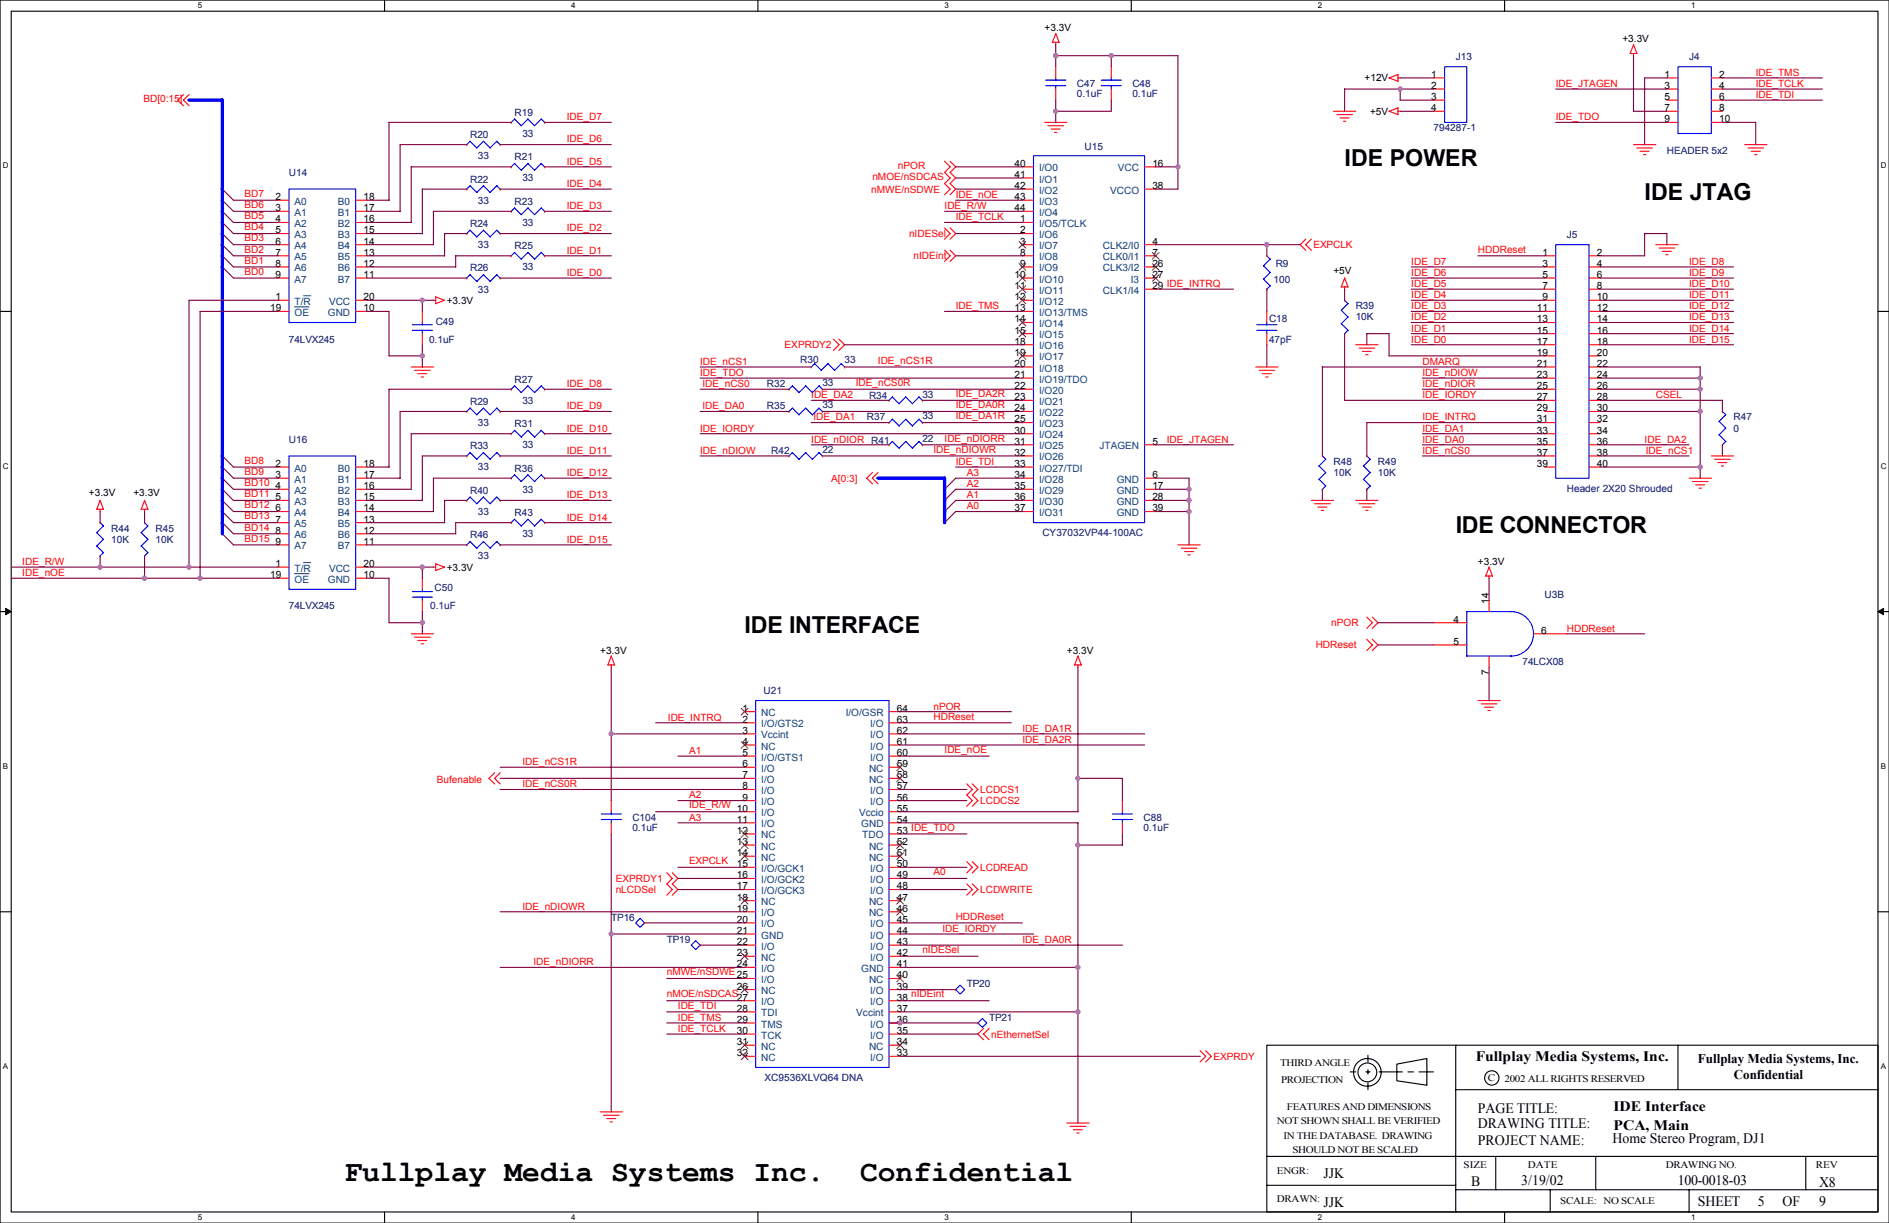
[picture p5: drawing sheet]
<svg xmlns="http://www.w3.org/2000/svg" width="432mm" height="279mm" viewBox="0 0 432 279" stroke-linecap="round" stroke-linejoin="round" font-family="sans-serif">
<path d="M0 0h431.8v279.4h-431.8zM2.6 2.6h426.7v274.3h-426.7z" fill="none" stroke="#000" stroke-width=".25"/>
<g fill="#fff">
<path d="M45.2 .3h1v2h-1z"/>
<path d="M45.2 277.1h1v2.1h-1z"/>
</g>
<path d="M87.9 0v2.6M87.9 276.9v2.5" fill="none" stroke="#000" stroke-width=".25"/>
<g fill="#fff">
<path d="M130.6 .3h1v2h-1z"/>
<path d="M130.6 277.1h1v2.1h-1z"/>
</g>
<path d="M173.2 0v2.6M173.2 276.9v2.5" fill="none" stroke="#000" stroke-width=".25"/>
<g fill="#fff">
<path d="M215.9 .3h1v2h-1z"/>
<path d="M215.9 277.1h1v2.1h-1z"/>
</g>
<path d="M258.6 0v2.6M258.6 276.9v2.5" fill="none" stroke="#000" stroke-width=".25"/>
<g fill="#fff">
<path d="M301.3 .3h1v2h-1z"/>
<path d="M301.3 277.1h1v2.1h-1z"/>
</g>
<path d="M343.9 0v2.6M343.9 276.9v2.5" fill="none" stroke="#000" stroke-width=".25"/>
<g fill="#fff">
<path d="M386.6 .3h1v2h-1z"/>
<path d="M386.6 277.1h1v2.1h-1z"/>
<path d="M.7 36.9h1.2v2h-1.2z"/>
<path d="M429.9 36.9h1.3v2h-1.3z"/>
<path d="M.7 105.4h1.2v2.1h-1.2z"/>
<path d="M429.9 105.4h1.3v2.1h-1.3z"/>
</g>
<path d="M0 71.1h2.6M429.3 71.1h2.5" fill="none" stroke="#000" stroke-width=".25"/>
<g fill="#fff">
<path d="M.7 174h1.2v2h-1.2z"/>
<path d="M429.9 174h1.2v2h-1.2z"/>
</g>
<path d="M0 139.7h2.6M429.3 139.7h2.5" fill="none" stroke="#000" stroke-width=".25"/>
<path d="M1.3 139l1.3 .7-1.3 .7zM429.3 139.7l1.3-.7v1.4z" fill="#000" stroke="#000" stroke-width=".23"/>
<g fill="#fff">
<path d="M.7 242.6h1.2v2h-1.2z"/>
<path d="M429.9 242.6h1.2v2h-1.2z"/>
</g>
<g fill="none" stroke="#000" stroke-width=".25">
<path d="M0 208.3h2.6M429.3 208.3h2.5M332.8 238.8h96.5v38.1h-96.5zM332.8 238.8h-43.2v38.1h43.2M383.6 238.8v10.1M308.6 244.9h1.3M312.2 244.9h1M312.7 241.1v1.5M312.7 244.4v1M312.7 247.4v1.5M315.2 244.9h5.4M319.3 243.1l6.9-1.3v6.1l-6.9-1z"/>
<path d="M321.8 244.9h1.3M324.4 244.9h3.3M332.8 248.9h96.5M289.6 264.2h139.4M289.6 270.8h43.2M332.8 271.8h96.5M341.9 264.2v7.6M354.4 271.8v5.1M364.8 264.2v7.6M386.1 271.8v5.1M412.8 264.2v7.6"/>
<circle cx="312.6" cy="245" r="3.2"/>
<circle cx="312.6" cy="245" r="2.15"/>
<circle cx="341" cy="246.3" r="1.64"/>
</g>
<g fill="none" stroke="#f00" stroke-width=".25">
<path d="M240.5 9.7h1.6M241.3 9.7v.5M241.3 15.3v2.5M241.3 7.6l.8 2.1M241.3 7.6l-.7 2.1M254 15.3v2.5M317.5 17.8l2.1-.8v1.6zM319.6 17.8h.5M327.7 17.8h2.5M372.6 12.2h1.6M372.6 12.2l.8-2 .8 2M373.4 12.2v.5"/>
<path d="M381 17.8h2.6M391.2 17.8h2.5M42 21.6l-1.3 1.3 1.3 1.3M43.2 21.6l-1.3 1.3 1.3 1.3M106.7 33h.1M114.3 33h.1M116.9 28h.1M116.9 38.1h.1M124.5 28h.1M124.5 38.1h.1M215.9 36.8l1.3 1.3-1.3 1.3M215.9 39.4l1.3 1.3-1.3 1.3"/>
<path d="M217.2 36.8l1.3 1.3-1.3 1.3M217.2 39.4l1.3 1.3-1.3 1.3M233.7 38.1h2.5M238.8 28h5.1M239.5 28.7h3.6M240.3 29.5h2M241.1 30.2h.5M241.3 20.3v2.6M254 20.3v2.6M261.6 38.1h2.6M304.8 25.4h5.1M305.6 26.2h3.6"/>
<path d="M306.3 26.9h2.1M307.1 27.7h.5M317.5 25.4l2.1 .8M319.6 25.4h.5M319.6 24.7v1.5M319.6 24.6l-2.1 .8M327.7 25.4h2.5M327.7 20.3h2.5M327.7 22.9h2.5M373.4 33h5.1M374.2 33.8h3.5M374.9 34.6h2.1"/>
<path d="M375.7 35.3h.5M381 25.4h2.6M381 28h2.6M381 20.3h2.6M381 22.9h2.6M391.2 25.4h2.5M391.2 28h2.5M391.2 20.3h2.5M391.2 22.9h2.5M398.8 33h5.1M399.6 33.8h3.5M400.3 34.6h2.1"/>
<path d="M401.1 35.3h.5M63.5 55.9h2.6M63.5 45.7h2.6M63.5 48.3h2.6M63.5 50.8h2.6M63.5 53.4h2.6M63.5 58.4h2.6M81.3 55.9h2.5M81.3 45.7h2.5M81.3 48.3h2.5M81.3 50.8h2.5M81.3 53.4h2.5"/>
<path d="M81.3 58.4h2.5M106.7 43.2h.1M106.7 53.4h.1M114.3 43.2h.1M114.3 53.4h.1M116.9 48.3h.1M116.9 58.4h.1M124.5 48.3h.1M124.5 58.4h.1M215.9 41.9l1.3 1.3-1.3 1.3M215.9 52.1l1.3 1.3-1.3 1.3M215.9 57.1l1.3 1.3-1.3 1.3"/>
<path d="M217.2 41.9l1.3 1.3-1.3 1.3M217.2 52.1l1.3 1.3-1.3 1.3M217.2 57.1l1.3 1.3-1.3 1.3M233.7 55.9h2.5M233.7 45.7h2.5M233.7 48.3h2.5M233.7 50.8h2.5M233.7 53.4h2.5M233.7 58.4h2.5M233.7 43.2h2.5M233.7 40.7h2.5M261.6 55.9h2.6"/>
<path d="M261.6 58.4h2.6M261.6 43.2h2.6M289.6 58.4h.1M298.5 54.6l-1.3 1.3 1.3 1.3M299.8 54.6l-1.3 1.3 1.3 1.3M353.1 58.4h2.5M363.2 58.4h2.6M378.5 55.9h5.1M379.2 56.7h3.6M380 57.4h2M380.8 58.2h.5M63.5 68.6h2.6"/>
<path d="M63.5 71.1h2.6M63.5 61h2.6M63.5 63.5h2.6M81.3 68.6h2.5M81.3 71.1h2.5M81.3 61h2.5M81.3 63.5h2.5M96.5 71.1v2.6M96.5 76.2v2.6M99.1 68.6h.5M101.6 68.6l-2 .8M101.6 68.6l-2-.8v1.6"/>
<path d="M106.7 63.5h.1M114.3 63.5h.1M190.5 77.5l1.3 1.3-1.3 1.3M191.8 77.5l1.3 1.3-1.3 1.3M233.7 68.6h2.5M233.7 78.8h2.5M233.7 71.1h2.5M233.7 61h2.5M233.7 63.5h2.5M233.7 66.1h2.5M233.7 73.7h2.5M233.7 76.2h2.5"/>
<path d="M261.6 61h2.6M261.6 63.5h2.6M261.6 66.1h2.6M289.6 66.1h.1M289.6 71.1v2.6M289.6 76.2v2.6M307.4 68.6h.1M307.4 76.2h.1M307.4 65.6v.5M307.4 63.5l-.8 2.1h1.5l-.7-2.1M309.9 78.8h5.1M310.7 79.5h3.5"/>
<path d="M353.1 68.6h2.5M353.1 78.8h2.5M353.1 71.1h2.5M353.1 61h2.5M353.1 63.5h2.5M353.1 66.1h2.5M353.1 73.7h2.5M353.1 76.2h2.5M363.2 68.6h2.6M363.2 78.8h2.6M363.2 71.1h2.6M363.2 61h2.6"/>
<path d="M363.2 63.5h2.6M363.2 66.1h2.6M363.2 73.7h2.6M363.2 76.2h2.6M94 83.8h5.1M94.8 84.6h3.5M95.5 85.4h2.1M96.3 86.1h.5M106.7 94h.1M114.3 94h.1M116.9 88.9h.1M116.9 99.1h.1"/>
<path d="M124.5 88.9h.1M124.5 99.1h.1M180.4 94h.1M180.4 88.9h.1M185.4 83.8h.1M188 94h.1M188 88.9h.1M193.1 83.8h.1M203.2 91.5h.1M203.2 96.5h.1M210.8 91.5h.1M210.8 96.5h.1"/>
<path d="M233.7 83.8h2.5M233.7 81.3h2.5M233.7 86.4h2.5M233.7 88.9h2.5M233.7 91.5h2.5M233.7 94h2.5M233.7 96.5h2.5M233.7 99.1h2.5M287 83.8h5.1M287.8 84.6h3.6M288.5 85.4h2.1M289.3 86.1h.6"/>
<path d="M311.4 80.3h2.1M312.2 81h.5M353.1 83.8h2.5M353.1 81.3h2.5M353.1 86.4h2.5M353.1 88.9h2.5M353.1 91.5h2.5M353.1 94h2.5M353.1 96.5h2.5M353.1 99.1h2.5M363.2 83.8h2.6M363.2 81.3h2.6"/>
<path d="M363.2 86.4h2.6M363.2 88.9h2.6M363.2 91.5h2.6M363.2 94h2.6M363.2 96.5h2.6M363.2 99.1h2.6M393.7 94h.1M22.9 119.4h.1M22.9 116.4v.5M22.9 114.3l-.8 2.1h1.5l-.7-2.1M33 119.4h.1M33 114.3l.8 2.1h-1.5"/>
<path d="M33 116.4v.5M33.1 114.3l-.8 2.1M63.5 109.2h2.6M63.5 114.3h2.6M63.5 106.7h2.6M63.5 111.8h2.6M63.5 116.9h2.6M63.5 119.4h2.6M81.3 109.2h2.5M81.3 114.3h2.5M81.3 106.7h2.5M81.3 111.8h2.5"/>
<path d="M81.3 116.9h2.5M81.3 119.4h2.5M106.7 104.2h.1M106.7 114.3h.1M114.3 104.2h.1M114.3 114.3h.1M116.9 119.4h.1M116.9 109.2h.1M124.5 119.4h.1M124.5 109.2h.1M180.4 104.2h.1M188 104.2h.1"/>
<path d="M199.4 107.9l-1.3 1.3 1.3 1.3M200.7 107.9l-1.3 1.3 1.3 1.3M203.2 101.6h.1M210.8 101.6h.1M233.7 109.2h2.5M233.7 114.3h2.5M233.7 104.2h2.5M233.7 106.7h2.5M233.7 111.8h2.5M233.7 116.9h2.5M233.7 101.6h2.5M261.6 109.2h2.6"/>
<path d="M261.6 114.3h2.6M261.6 111.8h2.6M261.6 116.9h2.6M261.6 101.6h2.6M299.7 114.3h5.1M300.5 115.1h3.6M301.2 115.8h2.1M302 116.6h.6M302.3 104.2h.1M302.3 111.8h.1M309.9 114.3h5.1M310.7 115.1h3.5"/>
<path d="M311.4 115.8h2.1M312.2 116.6h.5M312.4 104.2h.1M312.4 111.8h.1M353.1 104.2h2.5M353.1 106.7h2.5M353.1 101.6h2.5M363.2 104.2h2.6M363.2 106.7h2.6M363.2 101.6h2.6M386.1 109.2h5.1M386.9 110h3.5"/>
<path d="M387.6 110.8h2.1M388.4 111.5h.5M391.2 104.2h5.1M391.9 104.9h3.6M392.7 105.7h2M393.5 106.4h.5M393.7 101.6h.1M22.9 127h.1M33 127h.1M63.5 129.6h2.6M63.5 124.5h2.6M63.5 132.1h2.6"/>
<path d="M63.5 121.9h2.6M81.3 129.6h2.5M81.3 124.5h2.5M81.3 132.1h2.5M81.3 121.9h2.5M96.5 132.1v2.5M96.5 137.2v2.5M99.1 129.6h.5M99.6 128.8v1.5M99.6 128.8l2 .8M101.6 129.6l-2 .7M106.7 124.5h.1"/>
<path d="M114.3 124.5h.1M269.3 124.5h5.1M270 125.2h3.6M270.8 126h2M271.5 126.8h.6M340.4 131.6v.5M340.4 137.2v2.5M340.4 129.5l-.8 2.1h1.5l-.7-2M94 144.8h5.1M94.8 145.6h3.5M95.5 146.3h2.1M96.3 147.1h.5"/>
<path d="M138.9 151.9h1.6M139.7 151.9v.5M139.7 149.9l.8 2M139.7 149.9l-.7 2M246.4 151.9v.5M246.4 149.9l.8 2M246.4 149.9l-.8 2h1.6M312.4 141l1.3 1.3-1.3 1.3M312.4 146l1.3 1.3-1.3 1.3M313.7 141l1.3 1.3-1.3 1.3M313.7 146l1.3 1.3-1.3 1.3M327.7 142.3h7.6"/>
<path d="M327.7 147.3h7.6M340.4 149.9v2.5M350.5 144.8h7.7M113.1 176.5l-1.3 1.3 1.3 1.3M114.3 176.5l-1.2 1.3 1.2 1.3M170.2 162.6h2.5M170.2 170.2h2.5M170.2 177.8h2.5M170.2 175.3h2.5M170.2 167.7h2.5M170.2 172.7h2.5M170.2 165.1h2.5"/>
<path d="M203.2 162.6h2.6M203.2 170.2h2.6M203.2 177.8h2.6M203.2 175.3h2.6M203.2 167.7h2.6M203.2 172.7h2.6M203.2 165.1h2.6M221 179.1l1.3 1.3-1.3 1.3M222.2 179.1l1.3 1.3-1.3 1.3M337.8 160h5.1M338.6 160.8h3.6M339.3 161.6h2.1"/>
<path d="M340.1 162.3h.6M139.7 182.9v2.5M139.7 188v2.5M152.4 199.4l1.3 1.3-1.3 1.3 1.3 1.2-1.3 1.3M153.7 199.4l1.3 1.3-1.3 1.2 1.3 1.3-1.3 1.3M170.2 190.5h2.5M170.2 193.1h2.5M170.2 195.6h2.5M170.2 185.4h2.5M170.2 188h2.5M170.2 198.1h2.5M170.2 180.4h2.5"/>
<path d="M170.2 182.9h2.5M203.2 190.5h2.6M203.2 193.1h2.6M203.2 195.6h2.6M203.2 185.4h2.6M203.2 188h2.6M203.2 198.1h2.6M203.2 180.4h2.6M203.2 182.9h2.6M221 181.6l1.3 1.3-1.3 1.3M221 196.8l1.3 1.3-1.3 1.3M222.2 181.6l1.3 1.3-1.3 1.3"/>
<path d="M222.2 196.8l1.3 1.3-1.3 1.3M256.6 182.9v2.5M256.6 188v2.5M147.3 210.8h.1M160 215.9h.1M170.2 205.8h2.5M170.2 218.5h2.5M170.2 208.3h2.5M170.2 213.4h2.5M170.2 200.7h2.5M170.2 203.2h2.5M170.2 210.8h2.5"/>
<path d="M170.2 215.9h2.5M203.2 205.8h2.6M203.2 218.5h2.6M203.2 208.3h2.6M203.2 213.4h2.6M203.2 200.7h2.6M203.2 203.2h2.6M203.2 210.8h2.6M203.2 215.9h2.6M221 201.9l1.3 1.3-1.3 1.3M222.2 201.9l1.3 1.3-1.3 1.3M170.2 226.1h2.5"/>
<path d="M170.2 238.8h2.5M170.2 223.5h2.5M170.2 231.2h2.5M170.2 221h2.5M170.2 236.2h2.5M170.2 233.7h2.5M170.2 228.6h2.5M203.2 226.1h2.6M203.2 238.8h2.6M203.2 223.5h2.6M203.2 231.2h2.6M203.2 221h2.6"/>
<path d="M203.2 236.2h2.6M203.2 233.7h2.6M203.2 228.6h2.6M218.5 226.1h.1M223.5 233.7h.1M224.8 234.9l-1.3 1.3 1.3 1.3M226.1 234.9l-1.3 1.3 1.3 1.3M137.2 254h5.1M137.9 254.8h3.6M138.7 255.5h2M139.5 256.3h.5M170.2 241.3h2.5"/>
<path d="M203.2 241.3h2.6M243.9 256.6h5.1M244.6 257.3h3.6M245.4 258.1h2M246.1 258.8h.6M274.3 240l1.3 1.3-1.3 1.3M275.6 240l1.3 1.3-1.3 1.3"/>
</g>
<g fill="none" stroke="#00f" stroke-width=".25">
<path d="M239 19.6h4.6M239 18.3h4.6M241.3 17.8v.5M241.3 19.6v.7M251.7 19.6h4.6M251.7 18.3h4.6M254 17.8v.5M254 19.6v.7M330.2 15.3h5.1v12.7h-5.1zM383.6 15.3h7.6v15.2h-7.6zM107.5 32.3l1.5 1.5M107.5 32.3l-.8 .7"/>
<path d="M110.5 32.3l1.6 1.5M110.5 32.3l-1.5 1.5M113.6 32.3l.7 .8M113.6 32.3l-1.6 1.5M117.6 27.2l1.6 1.5 1.5-1.5 1.5 1.5M117.6 37.4l1.6 1.5M117.6 27.2l-.7 .8M117.6 37.3l-.7 .8M120.7 37.4l1.5 1.5M120.7 37.3l-1.6 1.6M123.7 37.4l.8 .7M123.7 37.3l-1.5 1.6"/>
<path d="M124.5 28l-.8-.8-1.5 1.5M236.2 35.6h25.4v83.8h-25.4zM66.1 43.2h15.2v30.5h-15.2zM107.5 42.4l1.5 1.6M107.5 52.6l1.5 1.5M107.5 42.4l-.8 .8M107.5 52.6l-.8 .8M109 54.1l1.5-1.5 1.6 1.5M110.5 42.4l1.6 1.6M110.5 42.4l-1.5 1.6M113.6 42.4l.7 .8M113.6 52.6l.7 .8"/>
<path d="M113.6 42.4l-1.6 1.6M113.6 52.6l-1.6 1.5M117.6 47.5l1.6 1.6M117.6 57.7l1.6 1.5 1.5-1.5 1.5 1.5M117.6 47.5l-.7 .8M117.6 57.7l-.7 .7M120.7 47.5l1.5 1.6M120.7 47.5l-1.6 1.5M123.7 47.5l.8 .8M123.7 47.5l-1.5 1.5M124.5 58.5l-.8-.8-1.5 1.5M289.6 58.4l.8 .8-1.6 1.5 1.6 1.6"/>
<path d="M355.6 55.9h7.6v53.3h-7.6zM94.3 75.5h4.5M94.3 74.2h4.5M96.5 73.7v.5M96.5 75.4v.8M107.5 62.8l1.5 1.5M107.5 62.7l-.8 .8M109 64.3l1.5-1.6 1.6 1.6M113.6 62.8l.7 .7M113.6 62.7l-1.6 1.6M287.3 75.5h4.6M287.3 74.2h4.6"/>
<path d="M289.6 73.7v.5M289.6 75.4v.8M290.3 62.3l-1.5 1.5 1.6 1.5-.8 .8M306.6 70.9l1.5 1.5-1.5 1.6 1.5 1.5M307.4 68.6l.7 .8-1.5 1.5M308.1 75.5l-.8 .7M107.5 93.2l1.5 1.6M107.5 93.2l-.8 .8M110.5 93.2l1.6 1.6M110.5 93.2l-1.5 1.6M113.6 93.2l.7 .8M113.6 93.2l-1.6 1.6"/>
<path d="M117.6 88.2l1.6 1.5M117.6 98.3l1.6 1.6M117.6 88.1l-.7 .8M117.6 98.3l-.7 .8M119.1 99.8l1.6-1.5 1.5 1.6M120.7 88.2l1.5 1.5M120.7 88.1l-1.6 1.6M123.7 88.2l.8 .7M123.7 88.1l-1.5 1.6M124.5 99.1l-.8-.8-1.5 1.5M181.1 93.2l1.6 1.6M181.1 88.2l1.6 1.5"/>
<path d="M181.1 93.2l-.7 .8M181.1 88.1l-.7 .8M184.2 93.2l1.5 1.6M184.2 88.2l1.5 1.5M184.2 93.2l-1.6 1.6M184.2 88.1l-1.6 1.6M186.2 83.1l1.5 1.5M186.2 83.1l-.8 .7M187.2 93.2l.8 .8M187.2 88.2l.8 .7M187.2 93.2l-1.5 1.6M187.2 88.1l-1.5 1.6"/>
<path d="M189.3 83.1l1.5 1.5M189.3 83.1l-1.6 1.5M192.3 83.1l.8 .8M192.3 83.1l-1.5 1.5M204 90.7l1.5 1.5M204 95.8l1.5 1.5M204 90.7l-.8 .8M204 95.8l-.8 .7M205.5 92.2l1.6-1.5 1.5 1.5M205.5 97.3l1.6-1.5 1.5 1.5M210.1 90.7l.8 .8M210.1 95.8l.8 .8"/>
<path d="M210.1 90.7l-1.5 1.5M210.1 95.8l-1.5 1.5M393 99.3l1.5 1.6-.8 .7M393.7 94l.8 .8M394.5 94.8l-1.6 1.5 1.6 1.5-1.6 1.6M22.9 119.4l.8 .8-1.6 1.5M33 119.4l.8 .8-1.5 1.5M66.1 104.2h15.2v30.4h-15.2zM107.5 103.4l1.5 1.5M107.5 113.6l1.5 1.5M107.5 103.4l-.8 .8M107.5 113.5l-.8 .8"/>
<path d="M109 104.9l1.5-1.5 1.6 1.5M109 115.1l1.5-1.6 1.6 1.6M113.6 103.4l.7 .8M113.6 113.6l.7 .7M113.6 103.4l-1.6 1.5M113.6 113.5l-1.6 1.6M117.6 118.6l1.6 1.6 1.5-1.6 1.5 1.6M117.6 108.5l1.6 1.5 1.5-1.5 1.5 1.5M117.6 118.6l-.7 .8M117.6 108.5l-.7 .7M124.5 119.4l-.8-.8-1.5 1.6M124.5 109.3l-.8-.8-1.5 1.5"/>
<path d="M181.1 103.4l1.6 1.5 1.5-1.5 1.5 1.5M181.1 103.4l-.7 .8M188 104.2l-.8-.8-1.5 1.5M204 100.9l1.5 1.5M204 100.8l-.8 .8M205.5 102.4l1.6-1.6 1.5 1.6M210.1 100.9l.8 .7M210.1 100.8l-1.5 1.6M302.3 104.2l.8 .7-1.6 1.6 1.6 1.5M303 108l-1.5 1.5 1.6 1.5-.8 .8M312.4 104.2l.8 .7-1.5 1.6 1.5 1.5M313.2 108l-1.5 1.5 1.5 1.5-.8 .8"/>
<path d="M22.1 121.7l1.6 1.5-1.6 1.6 1.6 1.5M23.6 126.3l-.7 .7M32.3 121.7l1.5 1.5-1.5 1.6M32.3 124.7l1.5 1.6M33.8 126.3l-.8 .7M94.3 136.4h4.5M94.3 135.1h4.5M96.5 134.6v.6M96.5 136.4v.8M107.5 123.7l1.5 1.6M107.5 123.7l-.8 .8M109 125.2l1.5-1.5 1.6 1.6"/>
<path d="M113.6 123.7l.7 .8M113.6 123.7l-1.6 1.5M345.4 149.9a5.1 5.1 0 0 0 5.1-5.2v.1a5.1 5.1 0 0 0-5.1-5.1h-10.1v10.2h10.2M172.7 160h30.5v83.9h-30.5zM137.4 187.2h4.6M137.4 185.9h4.6M139.7 185.4v.6M139.7 187.2v.8M254.3 187.2h4.6M254.3 185.9h4.6M256.6 185.4v.6M256.6 187.2v.8"/>
<path d="M145.3 210.8l1-1 1 1-1 1.1zM158 215.9l1-1 1 1-1 1zM218.5 226.1l1-1 1 1-1 1zM223.5 233.7l1.1-1 1 1-1 1z"/>
</g>
<path d="M67.3 70.1h3.3M69.4 67.6h1.6M67.3 131.1h3.3M69.4 128.5h1.6" fill="none" stroke="#004080" stroke-width=".23"/>
<g fill="none" stroke="#804000" stroke-width=".23">
<path d="M232.9 55.1l1.6 1.6M234.5 55.1l-1.6 1.6M263.4 57.7l1.6 1.5M264.9 57.7l-1.5 1.5M232.9 60.2l1.6 1.6M232.9 62.8l1.6 1.5M232.9 65.3l1.6 1.5M232.9 67.8l1.6 1.6M232.9 72.9l1.6 1.6M232.9 75.5l1.6 1.5M234.5 60.2l-1.6 1.6M234.5 62.8l-1.6 1.5"/>
<path d="M234.5 65.3l-1.6 1.5M234.5 67.8l-1.6 1.6M234.5 72.9l-1.6 1.6M234.5 75.5l-1.6 1.5M263.4 60.2l1.6 1.6M263.4 62.8l1.6 1.5M264.9 60.2l-1.5 1.6M264.9 62.8l-1.5 1.5M232.9 80.5l1.6 1.6M234.5 80.5l-1.6 1.6M169.4 161.8l1.6 1.6M169.4 169.4l1.6 1.6"/>
<path d="M171 161.8l-1.6 1.6M171 169.4l-1.6 1.6M205 177.1l1.5 1.5M205 174.5l1.5 1.6M206.5 177.1l-1.5 1.5M206.5 174.5l-1.5 1.6M169.4 189.8l1.6 1.5M169.4 192.3l1.6 1.5M169.4 194.8l1.6 1.6M171 189.8l-1.6 1.5M171 192.3l-1.6 1.5M171 194.8l-1.6 1.6"/>
<path d="M205 194.8l1.5 1.6M205 192.3l1.5 1.5M206.5 194.8l-1.5 1.6M206.5 192.3l-1.5 1.5M169.4 205l1.6 1.5M169.4 217.7l1.6 1.5M171 205l-1.6 1.5M171 217.7l-1.6 1.5M205 207.5l1.5 1.6M205 205l1.5 1.5M206.5 205l-1.5 1.5M206.5 207.5l-1.5 1.6"/>
<path d="M169.4 225.3l1.6 1.6M169.4 238l1.6 1.6M171 225.3l-1.6 1.6M171 238l-1.6 1.6M205 238l1.5 1.6M205 222.8l1.5 1.5M206.5 238l-1.5 1.6M206.5 222.8l-1.5 1.5M169.4 240.6l1.6 1.5M171 240.6l-1.6 1.5"/>
</g>
<g fill="none" stroke="#800040" stroke-width=".25">
<path d="M241.3 12.7h28M241.3 10.2v5.1M254 12.7v2.6M269.3 12.7v30.5h-5.1M320 17.8h7.7M373.4 12.7v12.7h7.6M375.9 17.8h5.1M375.9 17.8v15.2M393.7 17.8h22.9M106.7 33h-15.2v15.3M114.3 33h25.4M116.9 28h-28v17.8"/>
<path d="M116.9 38.1h-22.9v12.7M124.5 28h15.2M124.5 38.1h15.2M218.4 38.1h15.3M241.3 22.9v5.1M254 22.9v2.5h-12.7M264.2 38.1h5.1M320 22.9h7.7M320 25.4h7.7M320.1 20.3v2.6M327.7 20.3h-20.4l.1 5.1M355.6 28h25.4"/>
<path d="M355.6 20.3h25.4M393.7 22.9h22.9M393.7 28h7.6v5M393.7 20.3h22.9M50.8 48.3l2.6 2.5h10.1M50.8 53.3l2.6 2.6h10.1M50.8 55.9l2.6 2.5h10.1M50.8 43.2l2.6 2.5h10.1M50.8 58.4l2.6 2.6h10.1M50.8 50.8l2.6 2.6h10.1M50.8 45.7l2.6 2.6h10.1M83.8 53.4h12.8"/>
<path d="M83.8 48.3h7.7M83.8 45.7h5.1M83.8 58.4h17.8M83.8 50.8h10.2M83.8 55.9h15.3M106.7 43.2h-10.2v10.2M106.7 53.4h-5.1v5.1M114.3 43.2h25.4M114.3 53.4h25.4M116.9 48.3h-17.8v7.6M116.9 58.4h-12.7v2.6h-20.4M124.5 48.3h15.2"/>
<path d="M124.5 58.4h15.2M215.9 48.3h17.8M215.9 50.8h17.8M218.4 43.2h15.3M218.4 53.4h15.3M218.4 45.7h15.3M218.4 40.7h15.3M218.5 58.4h15.2M264.2 55.9h33M289.6 55.9v2.5M337.8 58.4h15.3M375.9 53.4h5.1"/>
<path d="M375.9 53.3v5.1h-10.1M381 53.3v2.6M50.8 61l2.6 2.5h10.1M63.5 68.6h-20.3v61M63.5 71.1h-17.8v61M83.8 63.5h22.9M83.8 71.1h5.1v10.2h7.7M83.8 68.6h15.3M96.5 68.6v2.6M96.5 78.8v5.1M114.3 63.5h25.4M193 78.8h40.7"/>
<path d="M215.9 71.1h17.8M264.2 66.1h17.8M289.6 66v5.1M289.6 78.7v5.1M307.4 66v2.6M307.4 76.2v15.3h45.7M312.4 76.2h5.1M312.4 76.2v2.6M317.5 76.2v5.1h35.6M322.6 63.5h30.5M322.6 68.6h30.5M322.6 61h30.5"/>
<path d="M322.6 78.8h30.5M322.6 66.1h30.5M322.6 71.1h30.5M322.6 73.7h30.5M322.6 76.2h30.5M365.8 63.5h30.5M365.8 68.6h30.5M365.8 61h30.5M365.8 78.8h30.5M365.8 66.1h30.5M365.8 71.1h30.5M365.8 73.7h30.5"/>
<path d="M365.8 76.2h30.5M106.7 94h-15.2v15.3M114.3 94h25.4M116.9 99.1h-22.9v12.7h-10.2M116.9 88.9h-28v17.8M124.5 99.1h15.2M124.5 88.9h15.2M160 99.1h73.7M160 94h20.4M160 88.9h20.4M160 86.4h73.7M160 83.8h25.5"/>
<path d="M185.4 91.5h17.8M185.4 96.5h17.8M188 94h45.7M188 88.9h45.7M193.1 83.8h40.6M210.8 91.5h22.9M210.8 96.5h22.9M302.3 83.8h50.8M302.3 83.8v20.4M325.1 99.1h28M325.1 88.9h28M325.1 86.4h28"/>
<path d="M353.1 96.5h-40.7v7.7M365.8 94h22.8M365.8 88.9h22.8M365.8 91.5l27.9-.1v2.6M365.8 86.4h22.8M365.8 83.8h22.8v25.4M22.9 116.9v2.5M33 116.9v2.5M50.8 114.3l2.6 2.6h10.1M50.8 119.4l2.6 2.5h10.1M50.8 109.2l2.6 2.6h10.1M50.8 104.1l2.6 2.6h10.1"/>
<path d="M50.8 106.7l2.6 2.5h10.1M50.8 111.8l2.6 2.5h10.1M50.8 116.8l2.6 2.6h10.1M83.8 119.4h17.8M83.8 109.2h7.7M83.8 114.3h12.8M83.8 106.7h5.1M106.7 104.2h-10.2v10.1M106.7 114.3h-5.1v5.1M114.3 104.2h25.4M114.3 114.3h25.4M116.9 119.4h-12.7v2.6l-20.4-.1"/>
<path d="M116.9 109.2h-17.8v7.7h-15.3M124.5 119.4h15.2M124.5 109.2h15.2M160 104.2h20.4M185.4 101.6h17.8M188 104.2h45.7M210.8 101.6h22.9M218.4 109.2h15.3M218.4 114.3h15.3M218.4 116.9h15.3M218.4 111.8h15.3M218.4 106.7h15.3"/>
<path d="M218.5 116.9l-2.6 2.5M218.5 114.3l-2.6 2.6M218.5 111.8l-2.6 2.5M218.5 109.2l-2.6 2.6M264.2 109.2h7.6M264.2 114.3h7.6M264.2 101.6h17.8M264.2 116.9h7.6M264.2 111.8h7.6M271.8 109.2v15.3M302.3 111.8v2.5M312.4 111.8v2.5"/>
<path d="M325.1 104.2h28M325.1 101.6h28M365.8 104.2h20.3M365.8 101.6h20.3M365.8 106.7h22.8M393.7 101.6v2.6M2.6 132.1h60.9M2.6 129.6h60.9M22.9 127v2.6M33 127v5.1M50.8 121.9l2.6 2.6h10.1M83.8 132.1h5.1v10.2"/>
<path d="M83.8 124.5h22.9M83.8 129.6h15.3M96.5 129.6v2.5M96.5 139.7v5.1M114.3 124.5h25.4M340.4 132.1v5.1M88.9 142.3h7.7M139.7 152.4v30.5M246.4 152.4v33.1l-40.6-.1M315 142.3h12.7M315 147.3h12.7M340.4 152.4v7.7"/>
<path d="M358.1 144.8h17.8M114.3 175.3h55.9M114.3 177.8h55.9M139.7 167.7h30.5M149.9 165.1h20.3M155 172.7h15.2M205.7 165.1h25.5M205.8 172.7h20.3M205.8 167.7h55.9M205.8 170.2h55.9M205.8 162.6h25.4M246.4 177.8h10.2v5.1"/>
<path d="M114.3 180.4h55.9M139.7 190.5v63.5M149.9 185.4h20.3M155 188h15.2M155 182.9h15.2M155 198.1h15.2M205.7 180.4h15.3M205.7 182.9h15.3M205.8 188h40.6v68.6M205.8 190.5h15.2M205.8 198.1h15.2M246.4 193.1h10.2"/>
<path d="M256.6 190.5v2.6M114.3 208.3h55.9M139.7 213.4h30.5M147.3 210.8h22.9M155 203.2h15.2M155 200.7h15.2M160 215.9h10.2M205.7 210.8h28M205.7 203.2h15.3M205.8 213.4h30.5M205.8 218.5h17.8M205.8 215.9h50.8"/>
<path d="M205.8 200.7h15.2M114.3 221h55.9M152.4 231.2h17.8M152.4 233.7h17.8M152.4 228.6h17.8M152.4 223.5h17.8M152.4 236.2h17.8M203.2 233.7h20.4M205.7 226.1h12.8M205.7 236.2h17.8M205.8 231.2h40.6M205.8 228.6h20.3"/>
<path d="M205.8 221h40.6M205.8 241.3h68.6"/>
</g>
<path d="M43.2 22.9h7.6M50.8 22.9v99.1M200.7 109.2h15.2M215.9 109.2v10.2" fill="none" stroke="#00f" stroke-width=".76"/>
<g fill="#f0f" stroke="#f0f" stroke-width=".25">
<circle cx="320" cy="20.3" r=".5"/>
<circle cx="254" cy="12.7" r=".5"/>
<circle cx="241.3" cy="12.7" r=".5"/>
<circle cx="96.5" cy="68.6" r=".5"/>
<circle cx="96.5" cy="129.5" r=".5"/>
<circle cx="269.2" cy="38.1" r=".5"/>
<circle cx="22.9" cy="129.5" r=".5"/>
<circle cx="388.6" cy="86.4" r=".5"/>
<circle cx="33" cy="132.1" r=".5"/>
<circle cx="388.6" cy="88.9" r=".5"/>
<circle cx="96.5" cy="81.3" r=".5"/>
<circle cx="241.3" cy="25.4" r=".5"/>
<circle cx="96.5" cy="142.2" r=".5"/>
<circle cx="271.8" cy="114.3" r=".5"/>
<circle cx="271.8" cy="111.8" r=".5"/>
<circle cx="271.8" cy="116.8" r=".5"/>
<circle cx="388.6" cy="106.7" r=".5"/>
<circle cx="388.6" cy="94" r=".5"/>
<circle cx="43.2" cy="129.5" r=".5"/>
<circle cx="45.7" cy="132.1" r=".5"/>
<circle cx="139.7" cy="213.4" r=".5"/>
<circle cx="246.4" cy="177.8" r=".5"/>
<circle cx="205.7" cy="233.7" r=".5"/>
<circle cx="246.4" cy="193" r=".5"/>
<circle cx="246.4" cy="221" r=".5"/>
<circle cx="139.7" cy="167.6" r=".5"/>
<circle cx="246.4" cy="231.1" r=".5"/>
<circle cx="289.6" cy="55.9" r=".5"/>
</g>
<g font-size="6.9">
<text x="78.8" y="269.9">Fullplay Media Systems Inc.</text>
<text x="196.6" y="269.9">Confidential</text>
</g>
<g font-size="5.3">
<text x="307.4" y="38">IDE POWER</text>
<text x="375.9" y="45.6">IDE JTAG</text>
<text x="332.8" y="121.8">IDE CONNECTOR</text>
<text x="170.2" y="144.7">IDE INTERFACE</text>
</g>
<g font-size="3.3">
<text x="337.3" y="242.3">Fullplay Media Systems, Inc.</text>
<text x="337.8" y="257.7">DRAWING TITLE:</text>
<text x="337.8" y="254.2">PAGE TITLE:</text>
<text x="368.8" y="253.7">IDE Interface</text>
<text x="337.8" y="261.6">PROJECT NAME:</text>
<text x="368.6" y="261">Home Stereo Program, DJ1</text>
<text x="368.8" y="258.1">PCA, Main</text>
<text x="302.5" y="269.2">JJK</text>
<text x="302.5" y="275.8">JJK</text>
<text x="336.3" y="271">B</text>
<text x="347.7" y="270.7">3/19/02</text>
<text x="383.6" y="270.7">100-0018-03</text>
<text x="388.1" y="275.5">SHEET</text>
<text x="401.8" y="275.5">5</text>
<text x="407.4" y="275.5">OF</text>
<text x="415.8" y="271.2">X8</text>
<text x="415.8" y="275.5">9</text>
</g>
<g font-size="3">
<text x="388.1" y="242.8">Fullplay Media Systems, Inc.</text>
<text x="396.3" y="246.5">Confidential</text>
</g>
<g font-size="2.3">
<text x="238.8" y="7.2">+3.3V</text>
<text x="370.9" y="9.7">+3.3V</text>
<text x="327.2" y="17.8">1</text>
<text x="380.5" y="17.8">1</text>
<text x="393" y="17.8">2</text>
<text x="311.9" y="18.6">+12V</text>
<text x="327.2" y="20.3">2</text>
<text x="327.2" y="22.9">3</text>
<text x="380.5" y="20.3">3</text>
<text x="380.5" y="22.9">5</text>
<text x="393" y="20.3">4</text>
<text x="393" y="22.9">6</text>
<text x="313.2" y="26.2">+5V</text>
<text x="327.2" y="25.4">4</text>
<text x="380.5" y="25.4">7</text>
<text x="380.5" y="27.9">9</text>
<text x="393" y="25.4">8</text>
<text x="393" y="27.9">10</text>
<text x="231.9" y="38.1">40</text>
<text x="231.9" y="40.6">41</text>
<text x="263.4" y="38.1">16</text>
<text x="63" y="45.7">2</text>
<text x="83.1" y="45.7">18</text>
<text x="231.9" y="43.2">42</text>
<text x="231.9" y="45.7">43</text>
<text x="263.4" y="43.2">38</text>
<text x="63" y="48.3">3</text>
<text x="63" y="50.8">4</text>
<text x="63" y="53.3">5</text>
<text x="83.1" y="53.3">15</text>
<text x="83.1" y="50.8">16</text>
<text x="83.1" y="48.3">17</text>
<text x="231.9" y="48.3">44</text>
<text x="233.2" y="50.8">1</text>
<text x="233.2" y="53.3">2</text>
<text x="63" y="55.9">6</text>
<text x="63" y="58.4">7</text>
<text x="83.1" y="58.4">13</text>
<text x="83.1" y="55.9">14</text>
<text x="233.2" y="55.9">3</text>
<text x="233.2" y="58.4">8</text>
<text x="263.4" y="55.9">4</text>
<text x="263.4" y="58.4">7</text>
<text x="352.6" y="58.4">1</text>
<text x="365" y="58.4">2</text>
<text x="63" y="61">8</text>
<text x="63" y="63.5">9</text>
<text x="83.1" y="63.5">11</text>
<text x="83.1" y="61">12</text>
<text x="231.9" y="63.5">10</text>
<text x="233.2" y="61">9</text>
<text x="263.4" y="61">26</text>
<text x="263.4" y="63.5">27</text>
<text x="304.8" y="62.5">+5V</text>
<text x="352.6" y="61">3</text>
<text x="352.6" y="63.5">5</text>
<text x="365" y="61">4</text>
<text x="365" y="63.5">6</text>
<text x="61.7" y="71.1">19</text>
<text x="63" y="68.6">1</text>
<text x="83.1" y="68.6">20</text>
<text x="83.1" y="71.1">10</text>
<text x="102.1" y="69.4">+3.3V</text>
<text x="231.9" y="66">11</text>
<text x="231.9" y="68.6">12</text>
<text x="231.9" y="71.1">13</text>
<text x="263.4" y="66">29 IDE_INTRQ</text>
<text x="351.3" y="71.1">11</text>
<text x="352.6" y="66">7</text>
<text x="352.6" y="68.6">9</text>
<text x="365" y="66">8</text>
<text x="365" y="68.6">10</text>
<text x="365" y="71.1">12</text>
<text x="231.9" y="73.7">14</text>
<text x="231.9" y="76.2">15</text>
<text x="351.3" y="73.7">13</text>
<text x="351.3" y="76.2">15</text>
<text x="365" y="73.7">14</text>
<text x="365" y="76.2">16</text>
<text x="231.9" y="78.7">18</text>
<text x="231.9" y="81.3">19</text>
<text x="231.9" y="83.8">20</text>
<text x="351.3" y="78.7">17</text>
<text x="351.3" y="81.3">19</text>
<text x="351.3" y="83.8">21</text>
<text x="365" y="78.7">18</text>
<text x="365" y="81.3">20</text>
<text x="365" y="83.8">22</text>
<text x="231.9" y="86.4">21</text>
<text x="231.9" y="88.9">22</text>
<text x="351.3" y="86.4">23</text>
<text x="351.3" y="88.9">25</text>
<text x="365" y="86.4">24</text>
<text x="365" y="88.9">26</text>
<text x="231.9" y="91.4">23</text>
<text x="231.9" y="94">24</text>
<text x="351.3" y="91.4">27</text>
<text x="351.3" y="94">29</text>
<text x="365" y="91.4">28</text>
<text x="365" y="94">30</text>
<text x="231.9" y="96.5">25</text>
<text x="231.9" y="99.1">30</text>
<text x="231.9" y="101.6">31</text>
<text x="263.4" y="101.6">5</text>
<text x="351.3" y="96.5">31</text>
<text x="351.3" y="99.1">33</text>
<text x="351.3" y="101.6">35</text>
<text x="365" y="96.5">32</text>
<text x="365" y="99.1">34</text>
<text x="365" y="101.6">36</text>
<text x="63" y="106.7">2</text>
<text x="83.1" y="106.7">18</text>
<text x="231.9" y="104.1">32</text>
<text x="231.9" y="106.7">33</text>
<text x="351.3" y="104.1">37</text>
<text x="351.3" y="106.7">39</text>
<text x="365" y="104.1">38</text>
<text x="365" y="106.7">40</text>
<text x="20.3" y="113.3">+3.3V</text>
<text x="30.5" y="113.3">+3.3V</text>
<text x="63" y="109.2">3</text>
<text x="63" y="111.8">4</text>
<text x="83.1" y="111.8">16</text>
<text x="83.1" y="109.2">17</text>
<text x="231.9" y="109.2">34</text>
<text x="231.9" y="111.8">35</text>
<text x="263.4" y="109.2">6</text>
<text x="263.4" y="111.8">17</text>
<text x="63" y="114.3">5</text>
<text x="63" y="116.8">6</text>
<text x="63" y="119.4">7</text>
<text x="83.1" y="119.4">13</text>
<text x="83.1" y="116.8">14</text>
<text x="83.1" y="114.3">15</text>
<text x="231.9" y="114.3">36</text>
<text x="231.9" y="116.8">37</text>
<text x="263.4" y="114.3">28</text>
<text x="263.4" y="116.8">39</text>
<text x="63" y="121.9">8</text>
<text x="63" y="124.5">9</text>
<text x="83.1" y="124.5">11</text>
<text x="83.1" y="121.9">12</text>
<text x="63" y="129.5">1</text>
<text x="83.1" y="129.5">20</text>
<text x="102.1" y="130.3">+3.3V</text>
<text x="337.8" y="129.1">+3.3V</text>
<text x="61.7" y="132.1">19</text>
<text x="83.1" y="132.1">10</text>
<text x="340.4" y="137.9" transform="rotate(-90 340.4 137.9)">14</text>
<text x="332.3" y="142.2">4</text>
<text x="137.2" y="149.4">+3.3V</text>
<text x="243.9" y="149.4">+3.3V</text>
<text x="332.3" y="147.3">5</text>
<text x="352.3" y="144.8">6</text>
<text x="340.4" y="154.3" transform="rotate(-90 340.4 154.3)">7</text>
<text x="169.7" y="162.6">1</text>
<text x="169.7" y="167.6">3</text>
<text x="169.7" y="165.1">2</text>
<text x="205" y="162.6">64</text>
<text x="205" y="167.6">62</text>
<text x="205" y="165.1">63</text>
<text x="169.7" y="170.2">4</text>
<text x="169.7" y="172.7">5</text>
<text x="205" y="172.7">60</text>
<text x="205" y="170.2">61</text>
<text x="169.7" y="175.3">6</text>
<text x="169.7" y="177.8">7</text>
<text x="205" y="177.8">58</text>
<text x="205" y="175.3">59</text>
<text x="168.4" y="185.4">10</text>
<text x="169.7" y="180.3">8</text>
<text x="169.7" y="182.9">9</text>
<text x="205" y="185.4">55</text>
<text x="205" y="182.9">56</text>
<text x="205" y="180.3">57</text>
<text x="168.4" y="190.5">12</text>
<text x="168.4" y="188">11</text>
<text x="205" y="188">54</text>
<text x="205" y="190.5">53</text>
<text x="168.4" y="193">13</text>
<text x="168.4" y="195.6">14</text>
<text x="205" y="195.6">51</text>
<text x="205" y="193">52</text>
<text x="168.4" y="198.1">15</text>
<text x="168.4" y="200.7">16</text>
<text x="168.4" y="203.2">17</text>
<text x="205" y="203.2">48</text>
<text x="205" y="200.7">49</text>
<text x="205" y="198.1">50</text>
<text x="168.4" y="205.7">18</text>
<text x="168.4" y="208.3">19</text>
<text x="205" y="208.3">46</text>
<text x="205" y="205.7">47</text>
<text x="168.4" y="213.4">21</text>
<text x="168.4" y="210.8">20</text>
<text x="168.4" y="215.9">22</text>
<text x="205" y="215.9">43</text>
<text x="205" y="213.4">44</text>
<text x="205" y="210.8">45</text>
<text x="168.4" y="218.4">23</text>
<text x="168.4" y="221">24</text>
<text x="205" y="221">41</text>
<text x="205" y="218.4">42</text>
<text x="168.4" y="226.1">26</text>
<text x="168.4" y="223.5">25</text>
<text x="205" y="223.5">40</text>
<text x="205" y="226.1">39</text>
<text x="168.4" y="231.1">28</text>
<text x="168.4" y="233.7">29</text>
<text x="168.4" y="228.6">27</text>
<text x="205" y="231.1">37</text>
<text x="205" y="233.7">36</text>
<text x="205" y="228.6">38</text>
<text x="168.4" y="238.8">31</text>
<text x="168.4" y="236.2">30</text>
<text x="205" y="238.8">34</text>
<text x="205" y="236.2">35</text>
<text x="168.4" y="241.3">32</text>
<text x="205" y="241.3">33</text>
<text x="292.6" y="243.6">THIRD ANGLE</text>
<text x="292.9" y="247.4">PROJECTION</text>
<text x="340.1" y="246.9">C</text>
<text x="343.9" y="247.2">2002 ALL RIGHTS RESERVED</text>
<text x="291.9" y="256.8">NOT SHOWN SHALL BE VERIFIED</text>
<text x="294.2" y="253.5">FEATURES AND DIMENSIONS</text>
<text x="293.4" y="260.1">IN THE DATABASE. DRAWING</text>
<text x="295.4" y="263.4">SHOULD NOT BE SCALED</text>
<text x="291.9" y="268.3">ENGR:</text>
<text x="334.5" y="266.7">SIZE</text>
<text x="349.3" y="266.7">DATE</text>
<text x="380.8" y="266.7">DRAWING NO.</text>
<text x="415.1" y="266.7">REV</text>
<text x="291.9" y="274.6">DRAWN:</text>
<text x="356.6" y="275.1">SCALE: NO SCALE</text>
</g>
<g font-size="2.3" fill="#000080">
<text x="332.8" y="13.8">J13</text>
<text x="386.1" y="13.8">J4</text>
<text x="246.1" y="19.9">C47</text>
<text x="246.1" y="22.1">0.1uF</text>
<text x="258.8" y="19.9">C48</text>
<text x="258.8" y="22.1">0.1uF</text>
<text x="117.6" y="26.5">R19</text>
<text x="107.5" y="31.5">R20</text>
<text x="119.4" y="31.3">33</text>
<text x="247.9" y="34.3">U15</text>
<text x="327.7" y="30">794287-1</text>
<text x="381" y="35.1">HEADER 5x2</text>
<text x="66.1" y="40.2">U14</text>
<text x="107.5" y="41.7">R22</text>
<text x="109.2" y="36.4">33</text>
<text x="117.6" y="36.6">R21</text>
<text x="119.4" y="41.4">33</text>
<text x="109.2" y="46.5">33</text>
<text x="117.6" y="46.8">R23</text>
<text x="107.5" y="51.9">R24</text>
<text x="119.4" y="51.6">33</text>
<text x="109.2" y="56.7">33</text>
<text x="117.6" y="56.9">R25</text>
<text x="358.2" y="54.4">J5</text>
<text x="107.5" y="62">R26</text>
<text x="119.4" y="61.8">33</text>
<text x="291.1" y="64.6">100</text>
<text x="291.6" y="61">R9</text>
<text x="109.2" y="66.8">33</text>
<text x="309.9" y="70.7">R39</text>
<text x="99.6" y="74.2">C49</text>
<text x="290.1" y="73.4">C18</text>
<text x="309.9" y="73.2">10K</text>
<text x="66.1" y="78.3">74LVX245</text>
<text x="98.1" y="78.3">0.1uF</text>
<text x="182.9" y="82.8">R30</text>
<text x="193.1" y="82.8">33</text>
<text x="290.1" y="78.3">47pF</text>
<text x="117.6" y="87.4">R27</text>
<text x="175.3" y="88.4">R32</text>
<text x="188" y="88.2">33</text>
<text x="107.5" y="92.5">R29</text>
<text x="119.4" y="92.2">33</text>
<text x="175.3" y="93.5">R35</text>
<text x="188" y="93.3">33</text>
<text x="198.6" y="91.2">R34</text>
<text x="210.8" y="95.8">33</text>
<text x="210.8" y="91">33</text>
<text x="66.1" y="101.1">U16</text>
<text x="109.2" y="97.3">33</text>
<text x="117.6" y="97.6">R31</text>
<text x="198.1" y="96.1">R37</text>
<text x="210.8" y="100.9">22</text>
<text x="396.3" y="96.1">R47</text>
<text x="396.3" y="98.6">0</text>
<text x="107.5" y="102.7">R33</text>
<text x="109.2" y="107.5">33</text>
<text x="117.6" y="107.7">R36</text>
<text x="119.4" y="102.4">33</text>
<text x="176.3" y="103.7">R42</text>
<text x="188" y="103.4">22</text>
<text x="304.8" y="106.2">R48</text>
<text x="315" y="106.2">R49</text>
<text x="107.5" y="112.8">R40</text>
<text x="119.4" y="112.6">33</text>
<text x="304.8" y="108.8">10K</text>
<text x="315" y="108.8">10K</text>
<text x="358.2" y="112.3">Header 2X20 Shrouded</text>
<text x="109.2" y="117.6">33</text>
<text x="117.6" y="117.9">R43</text>
<text x="25.4" y="121.5">R44</text>
<text x="25.4" y="124">10K</text>
<text x="35.6" y="121.5">R45</text>
<text x="35.6" y="124">10K</text>
<text x="107.5" y="123">R46</text>
<text x="119.4" y="122.7">33</text>
<text x="238.3" y="122.5">CY37032VP44-100AC</text>
<text x="109.2" y="127.8">33</text>
<text x="99.3" y="134.9">C50</text>
<text x="353.1" y="136.7">U3B</text>
<text x="66.1" y="139.2">74LVX245</text>
<text x="98.3" y="139.2">0.1uF</text>
<text x="348" y="151.9">74LCX08</text>
<text x="174.5" y="158.5">U21</text>
<text x="144.5" y="187.5">C104</text>
<text x="144.5" y="189.8">0.1uF</text>
<text x="261.4" y="187.5">C88</text>
<text x="261.4" y="189.8">0.1uF</text>
<text x="139.7" y="210.4">TP16</text>
<text x="152.4" y="215.4">TP19</text>
<text x="221" y="225.6">TP20</text>
<text x="226.1" y="233.2">TP21</text>
<text x="174.8" y="246.9">XC9536XLVQ64 DNA</text>
</g>
<g font-size="2.3" fill="#f00">
<text x="401.3" y="17.3">IDE_TMS</text>
<text x="32.8" y="23.4">BD[0:15]</text>
<text x="355.6" y="19.9">IDE_JTAGEN</text>
<text x="401.3" y="22.4">IDE_TDI</text>
<text x="401.3" y="19.9">IDE_TCLK</text>
<text x="129.6" y="27.5">IDE_D7</text>
<text x="355.6" y="27.5">IDE_TDO</text>
<text x="129.6" y="32.6">IDE_D6</text>
<text x="129.6" y="37.6">IDE_D5</text>
<text x="199.4" y="41.2">nMOE/nSDCAS</text>
<text x="205.3" y="38.7">nPOR</text>
<text x="55.9" y="45">BD7</text>
<text x="55.9" y="47.5">BD6</text>
<text x="129.6" y="47.8">IDE_D3</text>
<text x="129.6" y="42.7">IDE_D4</text>
<text x="199.2" y="44">nMWE/nSDWE</text>
<text x="215.9" y="47.8">IDE_R/W</text>
<text x="218.5" y="45.3">IDE_nOE</text>
<text x="55.9" y="52.6">BD4</text>
<text x="55.9" y="50.1">BD5</text>
<text x="129.6" y="52.9">IDE_D2</text>
<text x="218.5" y="50.3">IDE_TCLK</text>
<text x="55.9" y="55.2">BD3</text>
<text x="55.9" y="57.7">BD2</text>
<text x="129.6" y="58">IDE_D1</text>
<text x="207.8" y="54.1">nIDESel</text>
<text x="208.8" y="59.2">nIDEint</text>
<text x="300.2" y="56.7">EXPCLK</text>
<text x="337.8" y="57.7">HDDReset</text>
<text x="55.9" y="60.2">BD1</text>
<text x="55.9" y="62.8">BD0</text>
<text x="129.6" y="63">IDE_D0</text>
<text x="322.6" y="65.6">IDE_D5</text>
<text x="322.6" y="60.5">IDE_D7</text>
<text x="322.6" y="63">IDE_D6</text>
<text x="386.1" y="60.5">IDE_D8</text>
<text x="386.1" y="63">IDE_D9</text>
<text x="386.1" y="65.6">IDE_D10</text>
<text x="218.5" y="70.7">IDE_TMS</text>
<text x="322.6" y="70.7">IDE_D3</text>
<text x="322.6" y="68.1">IDE_D4</text>
<text x="386.1" y="70.7">IDE_D12</text>
<text x="386.1" y="68.1">IDE_D11</text>
<text x="322.6" y="73.2">IDE_D2</text>
<text x="322.6" y="75.7">IDE_D1</text>
<text x="386.1" y="75.7">IDE_D14</text>
<text x="386.1" y="73.2">IDE_D13</text>
<text x="160" y="83.4">IDE_nCS1</text>
<text x="179.3" y="79.5">EXPRDY2</text>
<text x="200.7" y="83.1">IDE_nCS1R</text>
<text x="322.6" y="78.3">IDE_D0</text>
<text x="325.1" y="83.4">DMARQ</text>
<text x="386.1" y="78.3">IDE_D15</text>
<text x="129.6" y="88.4">IDE_D8</text>
<text x="160" y="85.9">IDE_TDO</text>
<text x="160.5" y="88.4">IDE_nCS0</text>
<text x="195.6" y="88.2">IDE_nCS0R</text>
<text x="325.1" y="85.9">IDE_nDIOW</text>
<text x="325.1" y="88.4">IDE_nDIOR</text>
<text x="129.6" y="93.5">IDE_D9</text>
<text x="160.5" y="93.5">IDE_DA0</text>
<text x="185.4" y="91">IDE_DA2</text>
<text x="218.5" y="95.8">IDE_DA1R</text>
<text x="218.5" y="93.3">IDE_DA0R</text>
<text x="218.5" y="90.7">IDE_DA2R</text>
<text x="325.1" y="91">IDE_IORDY</text>
<text x="378.5" y="91">CSEL</text>
<text x="129.6" y="98.6">IDE_D10</text>
<text x="160" y="98.6">IDE_IORDY</text>
<text x="185.4" y="101.1">IDE_nDIOR R41</text>
<text x="185.9" y="96.1">IDE_DA1</text>
<text x="215.9" y="100.9">IDE_nDIORR</text>
<text x="266.7" y="101.1">IDE_JTAGEN</text>
<text x="325.1" y="96.1">IDE_INTRQ</text>
<text x="325.1" y="101.1">IDE_DA0</text>
<text x="325.1" y="98.6">IDE_DA1</text>
<text x="375.9" y="101.1">IDE_DA2</text>
<text x="55.9" y="106">BD8</text>
<text x="129.6" y="103.7">IDE_D11</text>
<text x="160" y="103.7">IDE_nDIOW</text>
<text x="213.4" y="103.4">IDE_nDIOWR</text>
<text x="218.5" y="106.2">IDE_TDI</text>
<text x="325.1" y="103.7">IDE_nCS0</text>
<text x="376.2" y="103.7">IDE_nCS1</text>
<text x="55.9" y="108.5">BD9</text>
<text x="55.9" y="113.6">BD11</text>
<text x="55.9" y="111">BD10</text>
<text x="129.6" y="108.8">IDE_D12</text>
<text x="129.6" y="113.8">IDE_D13</text>
<text x="190" y="110">A[0:3]</text>
<text x="221" y="111.3">A2</text>
<text x="221" y="113.8">A1</text>
<text x="221" y="108.8">A3</text>
<text x="55.9" y="116.1">BD12</text>
<text x="55.9" y="118.7">BD13</text>
<text x="129.6" y="118.9">IDE_D14</text>
<text x="221" y="116.4">A0</text>
<text x="55.9" y="121.2">BD14</text>
<text x="55.9" y="123.7">BD15</text>
<text x="129.6" y="124">IDE_D15</text>
<text x="5.1" y="131.6">IDE_nOE</text>
<text x="5.1" y="129.1">IDE_R/W</text>
<text x="304.3" y="143">nPOR</text>
<text x="300.8" y="148.1">HDReset</text>
<text x="358.2" y="144.3">HDDReset</text>
<text x="152.7" y="164.6">IDE_INTRQ</text>
<text x="213.4" y="164.4">HDReset</text>
<text x="213.4" y="162.1">nPOR</text>
<text x="233.7" y="167.2">IDE_DA1R</text>
<text x="157.5" y="172.3">A1</text>
<text x="215.9" y="172">IDE_nOE</text>
<text x="233.7" y="169.7">IDE_DA2R</text>
<text x="99.8" y="178.9">Bufenable</text>
<text x="119.4" y="179.9">IDE_nCS0R</text>
<text x="119.4" y="174.8">IDE_nCS1R</text>
<text x="157.5" y="184.7">IDE_R/W</text>
<text x="157.5" y="182.4">A2</text>
<text x="224" y="183.7">LCDCS2</text>
<text x="224" y="181.1">LCDCS1</text>
<text x="157.5" y="187.5">A3</text>
<text x="208.3" y="189.8">IDE_TDO</text>
<text x="157.5" y="197.4">EXPCLK</text>
<text x="140.7" y="201.5">EXPRDY1</text>
<text x="213.4" y="199.9">A0</text>
<text x="224" y="198.9">LCDREAD</text>
<text x="119.4" y="207.8">IDE_nDIOWR</text>
<text x="140.7" y="204">nLCDSel</text>
<text x="224" y="204">LCDWRITE</text>
<text x="215.4" y="212.9">IDE_IORDY</text>
<text x="218.5" y="210.1">HDDReset</text>
<text x="233.7" y="215.4">IDE_DA0R</text>
<text x="121.9" y="220.5">IDE_nDIORR</text>
<text x="210.8" y="217.7">nIDESel</text>
<text x="152.4" y="222.8">nMWE/nSDWE</text>
<text x="152.4" y="227.9">nMOE/nSDCAS</text>
<text x="208.3" y="227.9">nIDEint</text>
<text x="155" y="230.4">IDE_TDI</text>
<text x="155" y="233.2">IDE_TMS</text>
<text x="155" y="235.8">IDE_TCLK</text>
<text x="226.6" y="237">nEthernetSel</text>
<text x="277.4" y="242.1">EXPRDY</text>
</g>
<g font-size="2.3" fill="#004080">
<text x="237.5" y="39.2">I/O0</text>
<text x="237.5" y="41.7">I/O1</text>
<text x="255.5" y="39.2">VCC</text>
<text x="67.3" y="46.8">A0</text>
<text x="77.2" y="46.8">B0</text>
<text x="237.5" y="44.2">I/O2</text>
<text x="237.5" y="46.8">I/O3</text>
<text x="253.8" y="44.2">VCCO</text>
<text x="67.3" y="49.3">A1</text>
<text x="67.3" y="51.9">A2</text>
<text x="77.2" y="51.9">B2</text>
<text x="77.2" y="49.3">B1</text>
<text x="237.5" y="51.9">I/O5/TCLK</text>
<text x="237.5" y="49.3">I/O4</text>
<text x="67.3" y="54.4">A3</text>
<text x="67.3" y="56.9">A4</text>
<text x="67.3" y="59.5">A5</text>
<text x="77.2" y="59.5">B5</text>
<text x="77.2" y="56.9">B4</text>
<text x="77.2" y="54.4">B3</text>
<text x="237.5" y="59.5">I/O8</text>
<text x="237.5" y="54.4">I/O6</text>
<text x="237.5" y="56.9">I/O7</text>
<text x="252.1" y="59.5">CLK0/I1</text>
<text x="252.1" y="56.9">CLK2/I0</text>
<text x="67.3" y="62">A6</text>
<text x="67.3" y="64.6">A7</text>
<text x="77.2" y="64.6">B7</text>
<text x="77.2" y="62">B6</text>
<text x="237.5" y="62">I/O9</text>
<text x="237.5" y="64.6">I/O10</text>
<text x="252.1" y="62">CLK3/I2</text>
<text x="258.5" y="64.6">I3</text>
<text x="67.3" y="69.6">T/R</text>
<text x="75.2" y="69.6">VCC</text>
<text x="237.5" y="67.1">I/O11</text>
<text x="237.5" y="69.6">I/O12</text>
<text x="252.1" y="67.1">CLK1/I4</text>
<text x="67.3" y="72.2">OE</text>
<text x="75" y="72.2">GND</text>
<text x="237.5" y="72.2">I/O13/TMS</text>
<text x="237.5" y="74.7">I/O14</text>
<text x="237.5" y="77.3">I/O15</text>
<text x="237.5" y="79.8">I/O16</text>
<text x="237.5" y="82.3">I/O17</text>
<text x="237.5" y="84.9">I/O18</text>
<text x="237.5" y="87.4">I/O19/TDO</text>
<text x="237.5" y="90">I/O20</text>
<text x="237.5" y="92.5">I/O21</text>
<text x="237.5" y="95">I/O22</text>
<text x="237.5" y="97.6">I/O23</text>
<text x="237.5" y="100.1">I/O24</text>
<text x="67.3" y="107.7">A0</text>
<text x="77.2" y="107.7">B0</text>
<text x="237.5" y="102.7">I/O25</text>
<text x="237.5" y="105.2">I/O26</text>
<text x="237.5" y="107.7">I/O27/TDI</text>
<text x="251.3" y="102.7">JTAGEN</text>
<text x="67.3" y="110.3">A1</text>
<text x="67.3" y="112.8">A2</text>
<text x="77.2" y="112.8">B2</text>
<text x="77.2" y="110.3">B1</text>
<text x="237.5" y="110.3">I/O28</text>
<text x="237.5" y="112.8">I/O29</text>
<text x="255.3" y="110.3">GND</text>
<text x="255.3" y="112.8">GND</text>
<text x="67.3" y="115.4">A3</text>
<text x="67.3" y="117.9">A4</text>
<text x="77.2" y="117.9">B4</text>
<text x="77.2" y="115.4">B3</text>
<text x="237.5" y="115.4">I/O30</text>
<text x="237.5" y="117.9">I/O31</text>
<text x="255.3" y="115.4">GND</text>
<text x="255.3" y="117.9">GND</text>
<text x="67.3" y="120.4">A5</text>
<text x="67.3" y="123">A6</text>
<text x="67.3" y="125.5">A7</text>
<text x="77.2" y="125.5">B7</text>
<text x="77.2" y="123">B6</text>
<text x="77.2" y="120.4">B5</text>
<text x="67.3" y="130.6">T/R</text>
<text x="75.2" y="130.6">VCC</text>
<text x="67.3" y="133.1">OE</text>
<text x="75" y="133.1">GND</text>
<text x="174" y="163.6">NC</text>
<text x="174" y="166.2">I/O/GTS2</text>
<text x="193.3" y="163.6">I/O/GSR</text>
<text x="198.9" y="166.2">I/O</text>
<text x="174" y="171.2">NC</text>
<text x="174" y="168.7">Vccint</text>
<text x="174" y="173.8">I/O/GTS1</text>
<text x="198.9" y="173.8">I/O</text>
<text x="198.9" y="171.2">I/O</text>
<text x="198.9" y="168.7">I/O</text>
<text x="174" y="176.3">I/O</text>
<text x="174" y="178.9">I/O</text>
<text x="198.6" y="178.9">NC</text>
<text x="198.6" y="176.3">NC</text>
<text x="174" y="181.4">I/O</text>
<text x="174" y="183.9">I/O</text>
<text x="198.9" y="183.9">I/O</text>
<text x="198.9" y="181.4">I/O</text>
<text x="174" y="191.6">NC</text>
<text x="174" y="186.5">I/O</text>
<text x="174" y="189">I/O</text>
<text x="196.4" y="186.5">Vccio</text>
<text x="196.9" y="189">GND</text>
<text x="197.1" y="191.6">TDO</text>
<text x="174" y="194.1">NC</text>
<text x="174" y="196.6">NC</text>
<text x="198.6" y="196.6">NC</text>
<text x="198.6" y="194.1">NC</text>
<text x="174" y="199.2">I/O/GCK1</text>
<text x="174" y="201.7">I/O/GCK2</text>
<text x="198.9" y="201.7">I/O</text>
<text x="198.9" y="199.2">I/O</text>
<text x="174" y="206.8">NC</text>
<text x="174" y="204.3">I/O/GCK3</text>
<text x="174" y="209.3">I/O</text>
<text x="198.6" y="209.3">NC</text>
<text x="198.6" y="206.8">NC</text>
<text x="198.9" y="204.3">I/O</text>
<text x="174" y="214.4">GND</text>
<text x="174" y="211.9">I/O</text>
<text x="198.9" y="214.4">I/O</text>
<text x="198.9" y="211.9">I/O</text>
<text x="174" y="219.5">NC</text>
<text x="174" y="217">I/O</text>
<text x="198.9" y="219.5">I/O</text>
<text x="198.9" y="217">I/O</text>
<text x="174" y="227.1">NC</text>
<text x="174" y="222">I/O</text>
<text x="174" y="224.6">I/O</text>
<text x="196.9" y="222">GND</text>
<text x="198.6" y="224.6">NC</text>
<text x="198.9" y="227.1">I/O</text>
<text x="174" y="232.2">TDI</text>
<text x="174" y="229.7">I/O</text>
<text x="195.7" y="232.2">Vccint</text>
<text x="198.9" y="229.7">I/O</text>
<text x="174" y="239.8">NC</text>
<text x="174" y="237.3">TCK</text>
<text x="174" y="234.7">TMS</text>
<text x="198.6" y="239.8">NC</text>
<text x="198.9" y="237.3">I/O</text>
<text x="198.9" y="234.7">I/O</text>
<text x="174" y="242.4">NC</text>
<text x="198.9" y="242.4">I/O</text>
</g>
<g font-size="1.8">
<text x="45.2" y="1.9">5</text>
<text x="130.6" y="1.9">4</text>
<text x="215.9" y="1.9">3</text>
<text x="301.3" y="1.9">2</text>
<text x="386.6" y="1.9">1</text>
<text x=".7" y="38.5">D</text>
<text x="429.9" y="38.5">D</text>
<text x=".7" y="107.1">C</text>
<text x="429.9" y="107.1">C</text>
<text x=".7" y="175.6">B</text>
<text x="429.9" y="175.6">B</text>
<text x=".7" y="244.2">A</text>
<text x="429.9" y="244.2">A</text>
<text x="45.2" y="278.8">5</text>
<text x="130.6" y="278.8">4</text>
<text x="215.9" y="278.8">3</text>
<text x="301.3" y="278.8">2</text>
<text x="386.6" y="278.8">1</text>
</g>
</svg>
